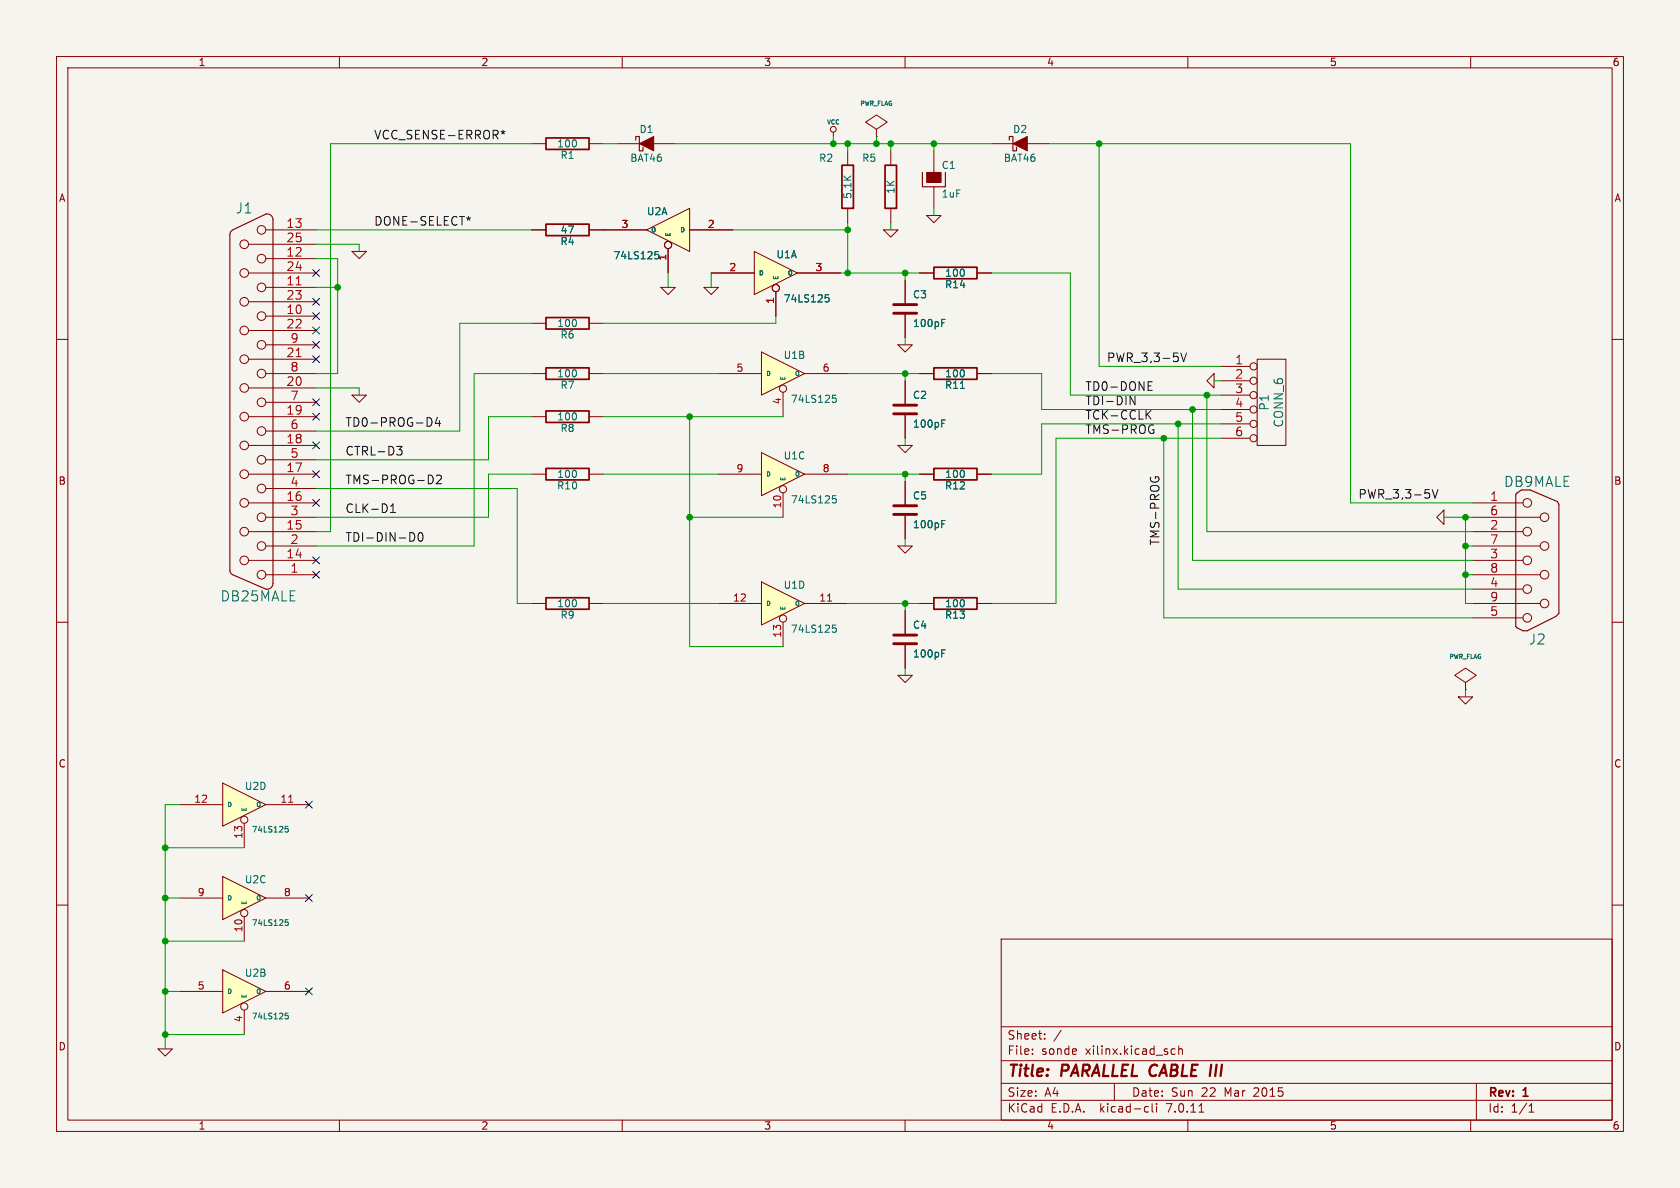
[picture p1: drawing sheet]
<svg xmlns="http://www.w3.org/2000/svg" width="297mm" height="210mm" viewBox="0 0 297 210" stroke-linecap="round" stroke-linejoin="round" font-family="sans-serif">
<path d="M0 0h297v210h-297z" fill="#f5f4ef" stroke="#f5f4ef" stroke-width=".18"/>
<g fill="none" stroke="#840000" stroke-width=".18">
<path d="M10 10h277v190h-277zM12 12h273v186h-273zM60 10v2M110 10v2M160 10v2M210 10v2M260 10v2M10 60h2M156.2 40.6h2.5l-1.2 1.3zM160 49.5v4.3M160 55.4v4.3M285 60h2"/>
<path d="M158.7 78.7h2.6l-1.3 1.3zM160 67.3v4.3M160 73.2v4.3M10 110h2M285 110h2M10 160h2M285 160h2M177 166h108v32h-108zM60 198v2M110 198v2M160 198v2M177 194.5h108"/>
<path d="M177 191.5h108M177 187.5h108M177 181.5h108M182.5 186.3v.1M182.5 185.5v.1M184.7 183.6v.1M184.7 182.8v.1M187.6 182.1l-1.3 2M197 191.5v3M202.6 195.6l.4 .1M203 196.5l-.4 .1M203.7 195.1v1.3l.2 .2"/>
<path d="M204.5 195.1v.1M204.5 195.6v1M207 186.1l.3 .3 .4-.1M207.7 185.5l-.4-.1-.3 .3M208.4 185.5l.2-.1 .4 .1v.9M208.4 184.9v1.5M210 198v2M212 196.6h.8M260 198v2M261 191.5v6.5M270.3 196.6h.9M270.3 195.5l.4-.4v1.5"/>
</g>
<path d="M158 55.4h4.1M158 53.8h4.1M158 73.2h4.1M158 71.6h4.1" fill="none" stroke="#840000" stroke-width=".51"/>
<path d="M166.5 57.1h.4M166.5 56.5h.6M166.5 74.8h.4M166.5 74.2h.6" fill="none" stroke="#006464" stroke-width=".18"/>
<path d="M39.4 138.4l7.6 3.8-7.6 3.9z" fill="#ffffc2"/>
<g fill="none" stroke="#840000" stroke-width=".18">
<path d="M163.8 38.1h2.6l-1.3 1.3zM165.1 26.7v3.8M165.1 33v3.8M43.9 58.4h12M43.9 53.3h12M43.9 48.3h12M43.9 43.2h12M47 55.9h8.9M47 50.8h8.9M47 45.7h8.9M47 40.6h8.9M43.9 78.7h12"/>
<path d="M43.9 73.7h12M43.9 68.6h12M43.9 63.5h12M47 76.2h8.9M47 71.1h8.9M47 66h8.9M47 61h8.9M43.9 83.8h12M43.9 99.1h12M43.9 94h12M43.9 88.9h12M47 96.5h8.9"/>
<path d="M47 91.4h8.9M47 86.4h8.9M47 81.3h8.9M94 83.8h2.5M104.1 83.8h2.6M158.7 96.5h2.6l-1.3 1.3zM255.3 90.2v2.5l-1.3-1.3zM47 101.6h8.9M39.4 138.4l7.6 3.8-7.6 3.9zM31.7 142.2h7.7M43.2 145.5v4.4M47 142.2h7.6"/>
<circle cx="43.2" cy="43.2" r=".76"/>
<circle cx="43.2" cy="58.4" r=".76"/>
<circle cx="43.2" cy="53.3" r=".76"/>
<circle cx="43.2" cy="48.3" r=".76"/>
<circle cx="46.2" cy="50.8" r=".76"/>
<circle cx="46.2" cy="55.9" r=".76"/>
<circle cx="46.2" cy="45.7" r=".76"/>
<circle cx="46.2" cy="40.6" r=".76"/>
<circle cx="43.2" cy="63.5" r=".76"/>
<circle cx="43.2" cy="73.7" r=".76"/>
<circle cx="43.2" cy="68.6" r=".76"/>
<circle cx="43.2" cy="78.7" r=".76"/>
<circle cx="46.2" cy="66" r=".76"/>
<circle cx="46.2" cy="71.1" r=".76"/>
<circle cx="46.2" cy="76.2" r=".76"/>
<circle cx="46.2" cy="61" r=".76"/>
<circle cx="43.2" cy="83.8" r=".76"/>
<circle cx="43.2" cy="99.1" r=".76"/>
<circle cx="43.2" cy="94" r=".76"/>
<circle cx="43.2" cy="88.9" r=".76"/>
<circle cx="46.2" cy="96.5" r=".76"/>
<circle cx="46.2" cy="91.4" r=".76"/>
<circle cx="46.2" cy="86.4" r=".76"/>
<circle cx="46.2" cy="81.3" r=".76"/>
<circle cx="46.2" cy="101.6" r=".76"/>
<circle cx="43.2" cy="144.9" r=".63"/>
</g>
<path d="M52.4 50.4h.8M52.4 63.1h.8M51 141.8h.8" fill="none" stroke="#a90000" stroke-width=".18"/>
<path d="M50.4 146.1h.5M50.4 146.5h.4l.2 .2-.1 .3h-.5" fill="none" stroke="#006464" stroke-width=".18"/>
<path d="M163.1 30.5v2.5h4v-2.5M40.9 40.8l6.1-3a1.04 1.04 0 0 1 1.3 1.1v64.2a1.06 1.06 0 0 1-1.3 1l-5.9-2.5-.3-.3-.2-.4v-59.5z" fill="none" stroke="#840000" stroke-width=".2"/>
<path d="M163.8 30.5h2.6v1.8h-2.6z" fill="#840000" stroke="#840000" stroke-width=".18"/>
<path d="M96.5 82.8h7.6v2h-7.6z" fill="none" stroke="#840000" stroke-width=".3"/>
<path d="M134.6 102.9l7.6 3.8-7.6 3.8z" fill="#ffffc2"/>
<g fill="none" stroke="#840000" stroke-width=".18">
<path d="M127 106.7h7.6M134.6 102.9l7.6 3.8-7.6 3.8zM138.4 110v4.3M142.2 106.7h7.7"/>
<circle cx="138.4" cy="109.3" r=".63"/>
</g>
<path d="M146.3 106.3h.7" fill="none" stroke="#a90000" stroke-width=".18"/>
<path d="M147.2 110.5h.6M147.3 111h.3l.3 .2-.1 .4-.5 .2" fill="none" stroke="#006464" stroke-width=".18"/>
<path d="M133.3 44.5l7.7 3.8-7.7 3.8z" fill="#ffffc2"/>
<g fill="none" stroke="#840000" stroke-width=".18">
<path d="M125.7 48.3h7.6M133.3 44.5l7.7 3.8-7.7 3.8zM137.2 51.6v4.3M141 48.3h7.6"/>
<circle cx="137.2" cy="50.9" r=".63"/>
</g>
<path d="M145.9 52.1h.6M146 52.6h.3l.3 .2-.1 .5-.5 .1" fill="none" stroke="#006464" stroke-width=".18"/>
<path d="M134.6 80l7.6 3.8-7.6 3.8z" fill="#ffffc2"/>
<g fill="none" stroke="#840000" stroke-width=".18">
<path d="M124.5 50.8h2.5l-1.3 1.3zM127 83.8h7.6M134.6 80l7.6 3.8-7.6 3.8zM138.4 87.1v4.3M142.2 83.8h7.7M160 85.1v4.3M160 90.9v4.4M162.6 106.7h2.5M172.7 106.7h2.6"/>
<circle cx="138.4" cy="86.5" r=".63"/>
</g>
<path d="M147.2 87.6h.6M147.3 88.1h.3l.3 .3-.1 .4-.5 .1M166.5 92.6h.4M166.5 92h.6" fill="none" stroke="#006464" stroke-width=".18"/>
<path d="M165.1 105.7h7.6v2h-7.6z" fill="none" stroke="#840000" stroke-width=".3"/>
<path d="M158 90.9h4.1M158 89.4h4.1" fill="none" stroke="#840000" stroke-width=".51"/>
<path d="M114.3 40.6l7.6-3.8v7.7z" fill="#ffffc2"/>
<g fill="none" stroke="#840000" stroke-width=".18">
<path d="M109.2 25.4h3.8M115.6 25.4h3.8M106.7 40.6h7.6M114.3 40.6l7.6-3.8v7.7zM116.8 50.8h2.6l-1.3 1.3zM118.1 43.9v4.4M121.9 40.6h7.6"/>
<circle cx="118.1" cy="43.3" r=".63"/>
</g>
<path d="M115.8 44.5h.6M115.9 45h.3M115.9 45.8h.3" fill="none" stroke="#006464" stroke-width=".18"/>
<path d="M113 25.4l2.6-1.3v2.6z" fill="#840000" stroke="#840000" stroke-width=".18"/>
<path d="M112.4 24.8v-.7h.6v2.6h.7v-.7" fill="none" stroke="#840000" stroke-width=".2"/>
<path d="M134.6 62.2l7.6 3.8-7.6 3.9z" fill="#ffffc2"/>
<g fill="none" stroke="#840000" stroke-width=".18">
<path d="M147.3 23.4v.7M149.9 26.7v2.5M149.9 36.8v2.6M154.9 22.9l1.9-1.3-1.9-1.3-1.9 1.3 1.9 1.3v1.2M154.9 24.1h.1M157.5 26.7v2.5M157.5 36.8v2.6M62.2 44.5h2.6l-1.3 1.2zM94 66h2.5M94 73.7h2.5M104.1 66h2.6M104.1 73.7h2.6"/>
<path d="M127 66h7.6M134.6 62.2l7.6 3.8-7.6 3.9zM138.4 69.3v4.4M142.2 66h7.7M162.6 66h2.5M172.7 66h2.6M162.6 83.8h2.5M172.7 83.8h2.6M260.3 88.9h8.9M260.3 91.4h12M260.3 94h8.9M260.3 96.5h12"/>
<path d="M260.3 99.1h8.9M158.7 119.4h2.6l-1.3 1.3zM160 108v4.3M160 113.8v4.3M260.3 101.6h12M260.3 104.1h8.9M260.3 106.7h12M260.3 109.2h8.9M257.8 123.2h2.5l-1.2 1.3zM259.1 120.7l1.9-1.3-1.9-1.3-1.9 1.3 1.9 1.3v1.2M259.1 121.9h.1M27.9 185.4h2.6l-1.3 1.3z"/>
<circle cx="147.3" cy="22.9" r=".51"/>
<circle cx="138.4" cy="68.7" r=".63"/>
<circle cx="270" cy="94" r=".76"/>
<circle cx="270" cy="88.9" r=".76"/>
<circle cx="270" cy="99.1" r=".76"/>
<circle cx="273.1" cy="91.4" r=".76"/>
<circle cx="273.1" cy="96.5" r=".76"/>
<circle cx="270" cy="109.2" r=".76"/>
<circle cx="270" cy="104.1" r=".76"/>
<circle cx="273.1" cy="106.7" r=".76"/>
<circle cx="273.1" cy="101.6" r=".76"/>
</g>
<path d="M147.2 69.9h.6M147.3 70.3h.3l.3 .3-.1 .4-.5 .1M169.8 68.7h.7M166.5 115.5h.4M166.5 114.9h.6" fill="none" stroke="#006464" stroke-width=".18"/>
<path d="M148.8 29.2h2.1v7.6h-2.1zM156.5 29.2h2v7.6h-2zM96.5 72.6h7.6v2.1h-7.6zM96.5 65h7.6v2.1h-7.6zM165.1 65h7.6v2.1h-7.6zM165.1 82.8h7.6v2h-7.6z" fill="none" stroke="#840000" stroke-width=".3"/>
<path d="M268.2 87.1l-.2 .3M270.5 86.6l4.8 2.1 .3 .5v19.3l-.5 .5-5.1 2.5h-.8l-1.2-.8v-23.3" fill="none" stroke="#840000" stroke-width=".2"/>
<path d="M158 113.8h4.1M158 112.3h4.1" fill="none" stroke="#840000" stroke-width=".51"/>
<path d="M39.4 171.5l7.6 3.8-7.6 3.8z" fill="#ffffc2"/>
<g fill="none" stroke="#840000" stroke-width=".18">
<path d="M31.7 175.3h7.7M39.4 171.5l7.6 3.8-7.6 3.8zM43.2 178.6v4.3M47 175.3h7.6"/>
<circle cx="43.2" cy="177.9" r=".63"/>
</g>
<path d="M50.4 179.1h.5M50.4 179.5h.4l.2 .2-.1 .4h-.5" fill="none" stroke="#006464" stroke-width=".18"/>
<path d="M39.4 154.9l7.6 3.9-7.6 3.8z" fill="#ffffc2"/>
<g fill="none" stroke="#840000" stroke-width=".18">
<path d="M94 25.4h2.5M104.1 25.4h2.6M175.3 25.4h3.8M181.6 25.4h3.8M94 57.2h2.5M94 40.6h2.5M104.1 57.2h2.6M104.1 40.6h10.2M118.1 43.9v4.4M121.9 40.6h7.6M125.7 48.3h7.6M137.2 51.6v4.3"/>
<path d="M141 48.3h7.6M160 49.5v4.3M160 55.4v4.3M162.6 48.3h2.5M172.7 48.3h2.6M62.2 69.9h2.6l-1.3 1.2zM158.7 61h2.6l-1.3 1.2zM160 67.3v4.3M160 73.2v4.3M162.6 66h2.5M172.7 66h2.6M214.6 66v2.6l-1.2-1.3z"/>
<path d="M215.9 64.8h5.1M215.9 67.3h5.1M215.9 69.9h5.1M215.9 72.4h5.1M215.9 74.9h5.1M215.9 77.5h5.1M222.2 63.5h5.1v15.2h-5.1zM160 85.1v4.3M160 90.9v4.4M162.6 83.8h2.5M172.7 83.8h2.6M94 106.7h2.5"/>
<path d="M104.1 106.7h2.6M160 108v4.3M160 113.8v4.3M162.6 106.7h2.5M172.7 106.7h2.6M31.7 158.8h7.7M39.4 154.9l7.6 3.9-7.6 3.8zM47 158.8h7.6M43.2 162.1v4.3"/>
<circle cx="118.1" cy="43.3" r=".63"/>
<circle cx="137.2" cy="50.9" r=".63"/>
<circle cx="221.6" cy="74.9" r=".63"/>
<circle cx="221.6" cy="77.5" r=".63"/>
<circle cx="221.6" cy="72.4" r=".63"/>
<circle cx="221.6" cy="67.3" r=".63"/>
<circle cx="221.6" cy="64.8" r=".63"/>
<circle cx="221.6" cy="69.8" r=".63"/>
<circle cx="43.2" cy="161.4" r=".63"/>
</g>
<g fill="none" stroke="#006464" stroke-width=".18">
<path d="M115.8 44.5h.6M115.9 45h.3M115.9 45.8h.3M145.9 52.1h.6M146 52.6h.3l.3 .2-.1 .5-.5 .1M166.5 57.1h.4M166.5 56.5h.6M166.5 74.8h.4M166.5 74.2h.6M169.8 68.7h.7M166.5 92.6h.4M166.5 92h.6"/>
<path d="M166.5 115.5h.4M166.5 114.9h.6M50.4 162.6h.5M50.4 163h.4l.2 .2-.1 .4h-.5"/>
</g>
<path d="M96.5 39.6h7.6v2.1h-7.6zM96.5 24.4h7.6v2h-7.6zM96.5 56.1h7.6v2.1h-7.6zM165.1 47.2h7.6v2.1h-7.6zM96.5 105.7h7.6v2h-7.6z" fill="none" stroke="#840000" stroke-width=".3"/>
<path d="M179.1 25.4l2.5-1.3v2.6z" fill="#840000" stroke="#840000" stroke-width=".18"/>
<path d="M178.4 24.8v-.7h.7v2.6h.6v-.7" fill="none" stroke="#840000" stroke-width=".2"/>
<g fill="none" stroke="#0f0f0f" stroke-width=".18">
<path d="M82.5 38.5l.3 .1M82.8 38.3v.3M82.8 38.6l-.2 .3M82.8 38.6l.2 .3M83.2 38.5l-.4 .1M88.6 23.3l.3 .1M88.9 23v.4M88.9 23.4l-.2 .3M88.9 23.4l.2 .3M89.3 23.3l-.4 .1M70.1 78.9h1l-.5 .6 .4 .1 .1 .5-.3 .3h-.5M75.9 73.8a.82 .82 0 0 1 .5 .8 .82 .82 0 0 1-.5 .8"/>
<path d="M77.3 73.8l-.3 1h.9M77.7 74.3v1.1M199.8 70l.9 1.5v-1.5M202.8 73.2l.7 .9M203 68.2h.5M203 69h.7M203 67.5h.7M203.5 72.6l-.9 .8M203.7 76h.3v.5l-.3 .1M203.8 75.1l.1 .1M208.7 62.4l.6 1.5 .5-1.5M69 90.6h.9"/>
<path d="M69 89.5l.5-.4v1.5M72.8 94.2a.82 .82 0 0 1 .5 .7 .82 .82 0 0 1-.5 .8M74.1 94.3l.2-.1a.83 .83 0 0 1 .6 .6 .83 .83 0 0 1-.3 .8l-.2 .1a.82 .82 0 0 1-.3-1.4zM76.4 84.2l.2 .4-.2 .7M77.2 84.1l.6-.1 .2 .1v.3l-.9 1.1h.9M203.4 84.4v.1M204.2 84.6v-.3h.6l.1 .3M253.2 86.5l.5 1.6 .5-1.6"/>
</g>
<g fill="none" stroke="#009600" stroke-width=".18">
<path d="M94 25.4h-35.6v68.6h-2.5M106.7 25.4h2.5M119.4 25.4h55.9M147.3 24.1v1.3M149.9 25.4v1.3M149.9 39.4v8.9M154.9 24.1v1.3M157.5 25.4v1.3M157.5 39.4v1.2M165.1 25.4v1.3M165.1 36.8v1.3M185.4 25.4h53.4v63.5h21.5"/>
<path d="M194.3 25.4v39.4h21.6M55.9 45.7h3.8v20.3h-3.8M55.9 40.6h38.1M55.9 50.8h3.8M55.9 43.2h7.6v1.3M94 57.2h-12.7v19h-25.4M118.1 48.3v2.5M125.7 48.3v2.5M129.5 40.6h20.4M137.2 55.9v1.3h-30.5M148.6 48.3h14M160 48.3v1.2"/>
<path d="M160 59.7v1.3M175.3 48.3h13.9v21.6h26.7M55.9 68.6h7.6v1.3M94 66h-10.2v30.5h-27.9M94 73.7h-7.6v7.6h-30.5M106.7 73.7h31.7M106.7 66h20.3M121.9 73.7v40.6h16.5M149.9 66h12.7M160 66v1.3M160 77.5v1.2M175.3 66h8.8v6.4h31.8"/>
<path d="M205.7 77.5v31.7h54.6M208.3 74.9v29.2h52M210.8 72.4v26.7h49.5M213.4 69.9v24.1h46.9M214.6 67.3h1.3M215.9 77.5h-29.2v29.2h-11.4M215.9 74.9h-31.8v8.9h-8.8M55.9 86.4h35.5v20.3h2.6M94 83.8h-7.6v7.6h-30.5M106.7 83.8h20.3M121.9 91.4h16.5M149.9 83.8h12.7"/>
<path d="M160 83.8v1.3M160 95.3v1.2M255.3 91.4h5M259.1 96.5h1.2M259.1 91.4v15.3h1.2M106.7 106.7h20.3M149.9 106.7h12.7M160 106.7v1.3M160 118.1v1.3M259.1 101.6h1.2M259.1 121.9v1.3M29.2 158.8h2.5"/>
<path d="M29.2 149.9h14M31.7 142.2h-2.5v43.2M29.2 166.4h14M29.2 175.3h2.5M29.2 182.9h14"/>
</g>
<g fill="none" stroke="#000084" stroke-width=".18">
<path d="M55.3 55.3l1.2 1.2M55.3 57.8l1.2 1.2M55.3 52.7l1.2 1.2M55.3 47.7l1.2 1.2M56.5 55.3l-1.2 1.2M56.5 57.8l-1.2 1.2M56.5 52.7l-1.2 1.2M56.5 47.7l-1.2 1.2M55.3 60.4l1.2 1.2M55.3 62.9l1.2 1.2M55.3 70.5l1.2 1.2M55.3 78.1l1.2 1.2"/>
<path d="M55.3 73.1l1.2 1.2M56.5 60.4l-1.2 1.2M56.5 62.9l-1.2 1.2M56.5 70.5l-1.2 1.2M56.5 78.1l-1.2 1.2M56.5 73.1l-1.2 1.2M55.3 98.5l1.2 1.2M55.3 83.2l1.2 1.2M55.3 88.3l1.2 1.2M56.5 98.5l-1.2 1.2M56.5 83.2l-1.2 1.2M56.5 88.3l-1.2 1.2"/>
<path d="M55.3 101l1.2 1.2M56.5 101l-1.2 1.2M54 158.1l1.2 1.3M54 141.6l1.2 1.2M55.2 158.1l-1.2 1.3M55.2 141.6l-1.2 1.2M54 174.7l1.2 1.2M55.2 174.7l-1.2 1.2"/>
</g>
<g fill="#009600" stroke="#009600" stroke-width=".18">
<circle cx="160" cy="48.3" r=".51"/>
<circle cx="157.5" cy="25.4" r=".51"/>
<circle cx="165.1" cy="25.4" r=".51"/>
<circle cx="149.9" cy="40.6" r=".51"/>
<circle cx="149.9" cy="48.3" r=".51"/>
<circle cx="147.3" cy="25.4" r=".51"/>
<circle cx="149.9" cy="25.4" r=".51"/>
<circle cx="154.9" cy="25.4" r=".51"/>
<circle cx="29.2" cy="149.9" r=".51"/>
<circle cx="29.2" cy="166.4" r=".51"/>
<circle cx="29.2" cy="158.8" r=".51"/>
<circle cx="29.2" cy="182.9" r=".51"/>
<circle cx="29.2" cy="175.3" r=".51"/>
<circle cx="205.7" cy="77.5" r=".51"/>
<circle cx="259.1" cy="91.4" r=".51"/>
<circle cx="259.1" cy="96.5" r=".51"/>
<circle cx="259.1" cy="101.6" r=".51"/>
<circle cx="160" cy="83.8" r=".51"/>
<circle cx="160" cy="106.7" r=".51"/>
<circle cx="121.9" cy="91.4" r=".51"/>
<circle cx="121.9" cy="73.7" r=".51"/>
<circle cx="208.3" cy="74.9" r=".51"/>
<circle cx="210.8" cy="72.4" r=".51"/>
<circle cx="160" cy="66" r=".51"/>
<circle cx="194.3" cy="25.4" r=".51"/>
<circle cx="213.4" cy="69.9" r=".51"/>
<circle cx="59.7" cy="50.8" r=".51"/>
</g>
<g font-size="2.8" fill="#840000">
<text x="178" y="190.9">Title:</text>
<text x="187.7" y="190.9">PARALLEL CABLE III</text>
</g>
<g font-size="2.5" fill="#006464">
<text x="41.6" y="37.9">J1</text>
<text x="265.8" y="86.3">DB9MALE</text>
<text x="38.9" y="106.5">DB25MALE</text>
<text x="270.2" y="114.1">J2</text>
</g>
<g font-size="2.1" fill="#0f0f0f">
<text x="66" y="24.8">VCC_SENSE-ERROR*</text>
<text x="66" y="40">DONE-SELECT*</text>
<text x="195.6" y="64.1">PWR_3,3-5V</text>
<text x="191.8" y="71.7">TDI-DIN</text>
<text x="191.8" y="69.2">TD0-DONE</text>
<text x="61" y="75.6">TD0-PROG-D4</text>
<text x="191.8" y="74.3">TCK-CCLK</text>
<text x="191.8" y="76.8">TMS-PROG</text>
<text x="61" y="80.6">CTRL-D3</text>
<text x="61" y="85.7">TMS-PROG-D2</text>
<text x="240" y="88.3">PWR_3,3-5V</text>
<text x="61" y="95.9">TDI-DIN-D0</text>
<text x="61" y="90.8">CLK-D1</text>
<text x="205.1" y="96.5" transform="rotate(-90 205.1 96.5)">TMS-PROG</text>
</g>
<g font-size="2.1" fill="#a90000">
<text x="50.5" y="40.4">13</text>
<text x="50.5" y="45.5">12</text>
<text x="50.5" y="42.9">25</text>
<text x="50.5" y="50.5">11</text>
<text x="50.5" y="53.1">23</text>
<text x="50.5" y="48">24</text>
<text x="50.5" y="55.6">10</text>
<text x="50.5" y="58.2">22</text>
<text x="50.5" y="63.2">21</text>
<text x="51.3" y="65.8">8</text>
<text x="51.3" y="60.7">9</text>
<text x="218.3" y="64.5">1</text>
<text x="50.5" y="68.3">20</text>
<text x="51.3" y="70.9">7</text>
<text x="218.3" y="67.1">2</text>
<text x="218.3" y="69.6">3</text>
<text x="50.5" y="73.4">19</text>
<text x="51.3" y="75.9">6</text>
<text x="218.3" y="72.1">4</text>
<text x="218.3" y="74.7">5</text>
<text x="218.3" y="77.2">6</text>
<text x="50.5" y="83.6">17</text>
<text x="50.5" y="78.5">18</text>
<text x="51.3" y="81">5</text>
<text x="50.5" y="88.6">16</text>
<text x="51.3" y="86.1">4</text>
<text x="263.4" y="88.6">1</text>
<text x="50.5" y="93.7">15</text>
<text x="51.3" y="91.2">3</text>
<text x="263.4" y="93.7">2</text>
<text x="263.4" y="91.2">6</text>
<text x="50.5" y="98.8">14</text>
<text x="51.3" y="101.3">1</text>
<text x="51.3" y="96.3">2</text>
<text x="263.4" y="98.8">3</text>
<text x="263.4" y="96.3">7</text>
<text x="263.4" y="101.3">8</text>
<text x="263.4" y="103.9">4</text>
<text x="263.4" y="106.4">9</text>
<text x="263.4" y="109">5</text>
</g>
<g font-size="2.1" fill="#006464">
<text x="224.5" y="72.7" transform="rotate(-90 224.5 72.7)">P1</text>
<text x="227.1" y="75.7" transform="rotate(-90 227.1 75.7)">CONN_6</text>
</g>
<g font-size="2.1" fill="#840000">
<text x="178" y="184">Sheet:</text>
<text x="178" y="186.7">File:</text>
<text x="184.1" y="186.7">sonde</text>
<text x="192" y="186.7">xilinx.kicad_sch</text>
<text x="178" y="196.9">KiCad</text>
<text x="178" y="194.1">Size:</text>
<text x="184.7" y="194.1">A4</text>
<text x="185.7" y="196.9">E.D.A.</text>
<text x="194.6" y="196.9">kicad-cli</text>
<text x="200" y="194.1">Date:</text>
<text x="206.5" y="196.9">7.0.11</text>
<text x="207" y="194.1">Sun</text>
<text x="212.5" y="194.1">22</text>
<text x="216.6" y="194.1">Mar</text>
<text x="221.9" y="194.1">2015</text>
<text x="263" y="194.3">Rev:</text>
<text x="263" y="196.9">Id:</text>
<text x="267.1" y="196.9">1/1</text>
<text x="269.4" y="194.3">1</text>
</g>
<g font-size="1.8" fill="#840000">
<text x="35" y="11.9">1</text>
<text x="85" y="11.9">2</text>
<text x="135" y="11.9">3</text>
<text x="185" y="11.9">4</text>
<text x="235" y="11.9">5</text>
<text x="285" y="11.9">6</text>
<text x="10.3" y="35.9">A</text>
<text x="285.3" y="35.9">A</text>
<text x="10.3" y="85.9">B</text>
<text x="285.3" y="85.9">B</text>
<text x="10.3" y="135.9">C</text>
<text x="285.3" y="135.9">C</text>
<text x="10.3" y="185.9">D</text>
<text x="285.3" y="185.9">D</text>
<text x="35" y="199.9">1</text>
<text x="85" y="199.9">2</text>
<text x="135" y="199.9">3</text>
<text x="185" y="199.9">4</text>
<text x="235" y="199.9">5</text>
<text x="285" y="199.9">6</text>
</g>
<g font-size="1.8" fill="#006464">
<text x="113" y="23.7">D1</text>
<text x="179" y="23.7">D2</text>
<text x="98.4" y="26.3">100</text>
<text x="99" y="28.3">R1</text>
<text x="111.3" y="28.8">BAT46</text>
<text x="144.7" y="28.8">R2</text>
<text x="152.3" y="28.8">R5</text>
<text x="177.4" y="28.8">BAT46</text>
<text x="150.7" y="35.3" transform="rotate(-90 150.7 35.3)">5,1K</text>
<text x="158.3" y="34.4" transform="rotate(-90 158.3 34.4)">1K</text>
<text x="166.4" y="30.1">C1</text>
<text x="166.4" y="35.1">1uF</text>
<text x="99" y="41.5">47</text>
<text x="114.3" y="38.2">U2A</text>
<text x="99" y="43.5">R4</text>
<text x="108.3" y="46">74LS125</text>
<text x="137.2" y="45.9">U1A</text>
<text x="138.4" y="53.7">74LS125</text>
<text x="161.3" y="52.9">C3</text>
<text x="167" y="51.2">R14</text>
<text x="167" y="49.1">100</text>
<text x="98.4" y="58">100</text>
<text x="161.3" y="58">100pF</text>
<text x="99" y="60">R6</text>
<text x="138.4" y="63.6">U1B</text>
<text x="98.4" y="66.9">100</text>
<text x="99" y="68.9">R7</text>
<text x="139.7" y="71.4">74LS125</text>
<text x="161.3" y="70.7">C2</text>
<text x="167" y="68.9">R11</text>
<text x="167" y="66.9">100</text>
<text x="98.4" y="74.5">100</text>
<text x="99" y="76.6">R8</text>
<text x="161.3" y="75.8">100pF</text>
<text x="138.4" y="81.4">U1C</text>
<text x="98.4" y="86.7">R10</text>
<text x="98.4" y="84.7">100</text>
<text x="139.7" y="89.2">74LS125</text>
<text x="161.3" y="88.5">C5</text>
<text x="167" y="86.7">R12</text>
<text x="167" y="84.7">100</text>
<text x="161.3" y="93.6">100pF</text>
<text x="98.4" y="107.5">100</text>
<text x="138.4" y="104.3">U1D</text>
<text x="167" y="107.5">100</text>
<text x="99" y="109.6">R9</text>
<text x="139.7" y="112.1">74LS125</text>
<text x="161.3" y="111.4">C4</text>
<text x="167" y="109.6">R13</text>
<text x="161.3" y="116.4">100pF</text>
<text x="43.2" y="139.8">U2D</text>
<text x="43.2" y="156.3">U2C</text>
<text x="43.2" y="172.9">U2B</text>
</g>
<g font-size="1.8" fill="#a90000">
<text x="109.8" y="40.4">3</text>
<text x="125" y="40.4">2</text>
<text x="117.9" y="46.2" transform="rotate(-90 117.9 46.2)">1</text>
<text x="128.8" y="48">2</text>
<text x="136.9" y="53.8" transform="rotate(-90 136.9 53.8)">1</text>
<text x="144.1" y="48">3</text>
<text x="130.1" y="65.8">5</text>
<text x="145.3" y="65.8">6</text>
<text x="138.2" y="71.6" transform="rotate(-90 138.2 71.6)">4</text>
<text x="130.1" y="83.6">9</text>
<text x="145.3" y="83.6">8</text>
<text x="138.2" y="90" transform="rotate(-90 138.2 90)">10</text>
<text x="129.5" y="106.4">12</text>
<text x="144.7" y="106.4">11</text>
<text x="138.2" y="112.8" transform="rotate(-90 138.2 112.8)">13</text>
<text x="34.2" y="142">12</text>
<text x="49.5" y="142">11</text>
<text x="42.9" y="148.4" transform="rotate(-90 42.9 148.4)">13</text>
<text x="34.9" y="158.5">9</text>
<text x="50.1" y="158.5">8</text>
<text x="42.9" y="164.9" transform="rotate(-90 42.9 164.9)">10</text>
<text x="34.9" y="175">5</text>
<text x="50.1" y="175">6</text>
<text x="42.9" y="180.8" transform="rotate(-90 42.9 180.8)">4</text>
</g>
<g font-size="1.4" fill="#006464">
<text x="44.4" y="147.4">74LS125</text>
<text x="44.4" y="163.9">74LS125</text>
<text x="44.4" y="180.4">74LS125</text>
</g>
<g font-size="1.1" fill="#006464">
<text x="146.1" y="22.2">VCC</text>
<text x="152" y="18.9">PWR_FLAG</text>
<text x="115.1" y="41.2">O</text>
<text x="118.7" y="41.9" transform="rotate(-90 118.7 41.9)">E</text>
<text x="120.1" y="41.2">D</text>
<text x="134.1" y="48.9">D</text>
<text x="137.8" y="49.5" transform="rotate(-90 137.8 49.5)">E</text>
<text x="139.1" y="48.9">O</text>
<text x="135.4" y="66.6">D</text>
<text x="139" y="67.3" transform="rotate(-90 139 67.3)">E</text>
<text x="140.4" y="66.6">O</text>
<text x="135.4" y="84.4">D</text>
<text x="139" y="85.1" transform="rotate(-90 139 85.1)">E</text>
<text x="140.4" y="84.4">O</text>
<text x="135.4" y="107.3">D</text>
<text x="139" y="108" transform="rotate(-90 139 108)">E</text>
<text x="140.4" y="107.3">O</text>
<text x="256.1" y="116.7">PWR_FLAG</text>
<text x="40.1" y="142.8">D</text>
<text x="43.8" y="143.5" transform="rotate(-90 43.8 143.5)">E</text>
<text x="45.1" y="142.8">O</text>
<text x="40.1" y="159.4">D</text>
<text x="43.8" y="160" transform="rotate(-90 43.8 160)">E</text>
<text x="45.1" y="159.4">O</text>
<text x="40.1" y="175.9">D</text>
<text x="43.8" y="176.5" transform="rotate(-90 43.8 176.5)">E</text>
<text x="45.1" y="175.9">O</text>
</g>
</svg>
